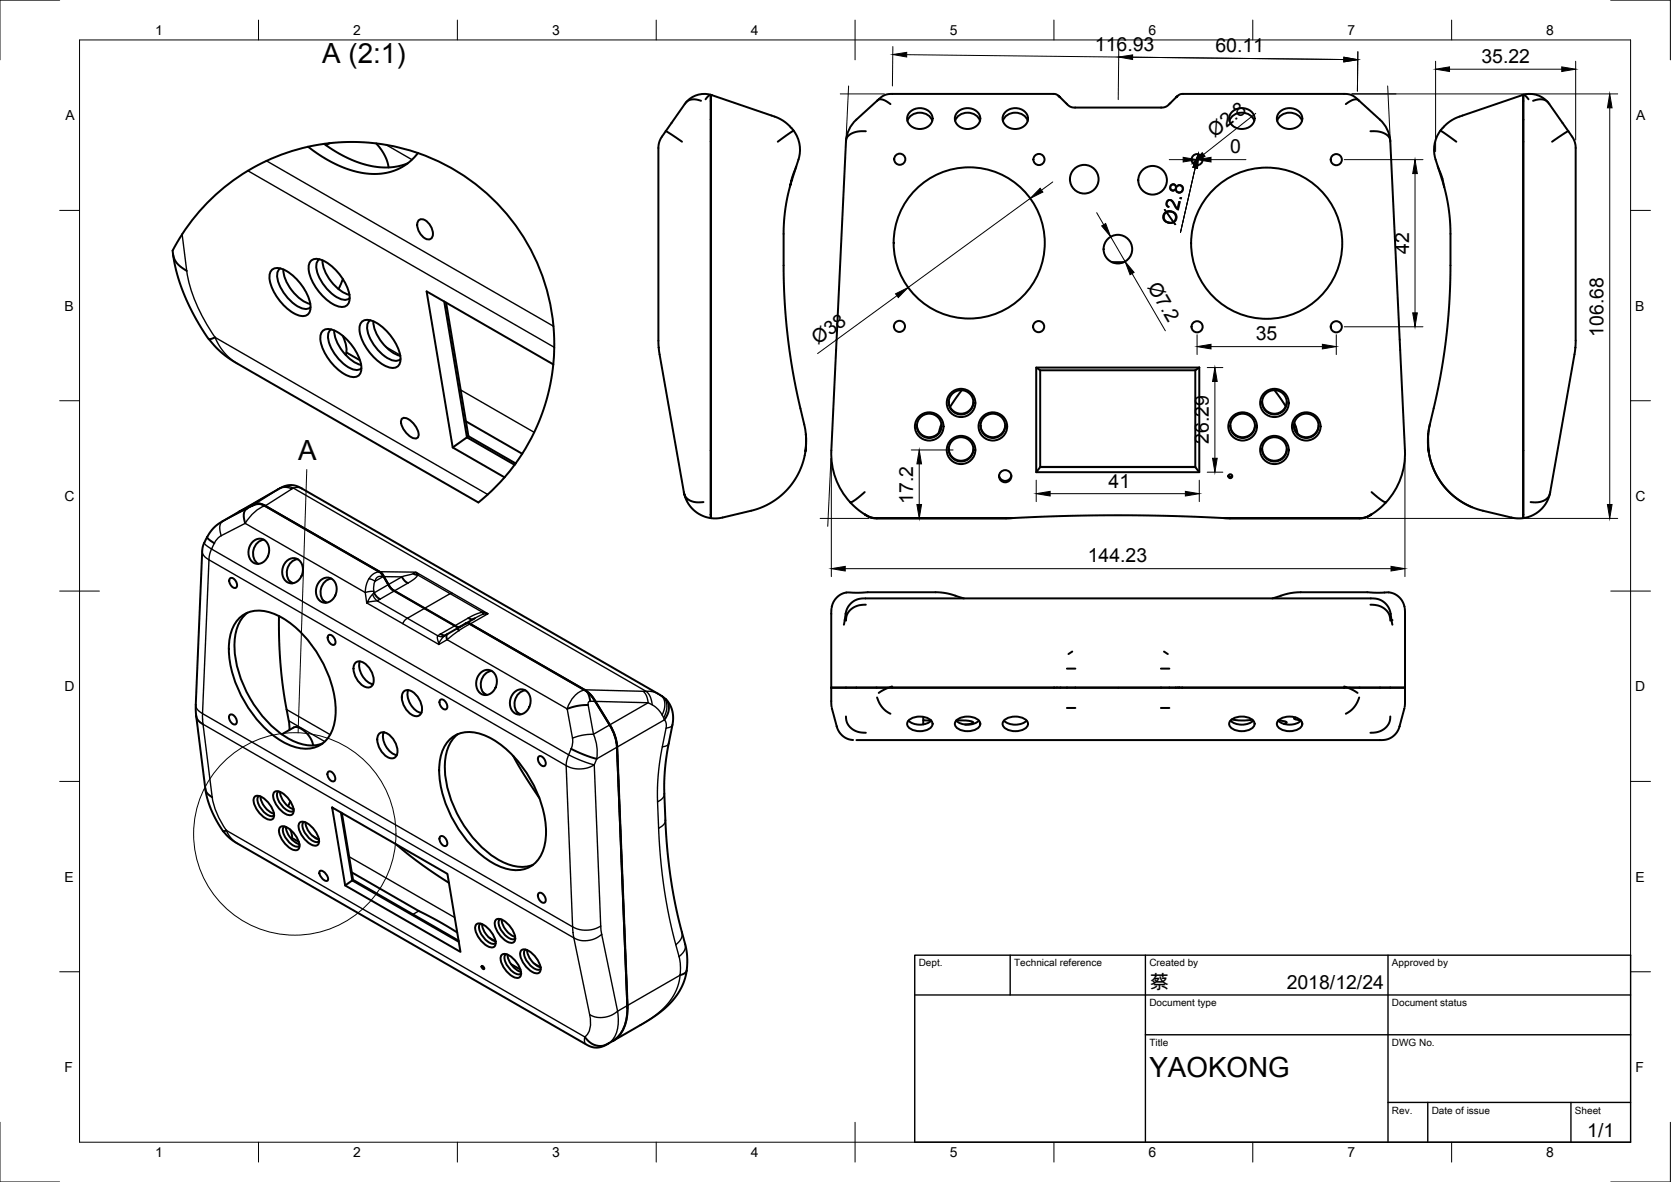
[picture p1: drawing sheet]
<svg xmlns="http://www.w3.org/2000/svg" width="420mm" height="297mm" viewBox="0 0 420 297" stroke-linecap="round" stroke-linejoin="round" font-family="sans-serif">
<!-- layer: S -->
<g fill="none" stroke="#000" stroke-width=".5">
<path d="M77.5 36.9a50.9 50.9 0 0 0-14.1 5.4l-1.1 .6M77.5 36.9l4 2.8 4 2 3.9 1.4 3.8 .6 3.5-.2 3.2-.9 2.8-1.7 2.4-2.4M81.5 36.2l-4 .7M81.5 36.2l2.9 1.9 2.8 1.5 2.7 1.1 2.8 .9 2.7 .4 2.6 .1 2.2-.3 2.3-.8M82.8 36l5.9-.3 5.7 .3a50.9 50.9 0 0 1 10.7 2.5M82.8 36l-.8 .5M82.8 36l-1.3 .2M94.6 36l1.2 1.6 .9 1.5 .7 1.5 .3 1.5M105.1 38.5a50.9 50.9 0 0 1 34.3 47.5l-.3 5.6M167.4 33l-1.4 2.2-.4 1.8v49.5l.3 2.6 6 34.6M167.4 33l4.1 2.6M176.3 25.3l-2.1-.3-.8 .1-.7 .4-5.3 7.5"/>
<path d="M178.7 23.8v106.4M178.7 23.9l-.6 .2-.7 .9M178.7 23.8l.1 .1M178.7 23.8a6 6 0 0 0-6.3 2M178.8 23.9v106.3l2.5-.1 8.4-2 2.8-1 2.5-1.5 2.7-2.3 2.3-2.9 1.6-3.2 .9-3.7M178.8 23.9h.2M179 23.9l15.9 5.5 2.3 1.2 2.4 2.3-4 2.7M199.6 32.9a8.6 8.6 0 0 1 .6 9M212.7 35.6l-3.7 77.6a18 18 0 0 0 4.7 13M217.7 33l-2.1 .1-1.5 .5-1.1 .9-.3 1.1M220.5 25.3l.6-.3h.7l2.1 1.2M220.5 25.3l-5.2 4.8a8 8 0 0 0-2.6 5.5"/>
<path d="M228.2 30.4a3.4 3.4 0 0 1 3.1-2.1 3.4 3.4 0 0 1 3.1 2.1M228.8 28.2a3.5 3.5 0 0 1 5.6 1 3.1 3.1 0 0 1-4.5 3 2.4 2.4 0 0 1-1.1-4zM240.2 30.4a3.4 3.4 0 0 1 3.1-2.1 3.4 3.4 0 0 1 3.1 2.1M240.8 28.2a3.5 3.5 0 0 1 5.6 1 3.1 3.1 0 0 1-4.5 3 2.4 2.4 0 0 1-1.1-4zM252.2 30.4a3.4 3.4 0 0 1 3.1-2.1 3.4 3.4 0 0 1 3.1 2.1M252.8 28.2a3.5 3.5 0 0 1 5.6 1 3.1 3.1 0 0 1-4.5 3 2.4 2.4 0 0 1-1.1-4zM266.2 24.2l.4 .3-.9-.7-.8-.2h-40.9l-1.8 .4-1.7 1.3M266.3 24.2h.1M266.5 24.4h.1M266.5 24.4l2.3 2.2 .7 .3 .9 .1M270.3 27h21.7M295.7 24.5l-2.2 2.1-.7 .3-.9 .1"/>
<path d="M296.1 24.2l-.4 .3 .2-.2M296.2 24.1l1.1-.5h41l1.8 .4 1.7 1.3M309.1 30.4a3.4 3.4 0 0 1 3.2-2.1 3.4 3.4 0 0 1 3.1 2.1M309.8 28.2a3.5 3.5 0 0 1 5.6 1 3.1 3.1 0 0 1-4.6 2.9 2.4 2.4 0 0 1-1-3.9zM321.1 30.4a3.4 3.4 0 0 1 3.2-2.1 3.4 3.4 0 0 1 3.1 2.1M321.8 28.2a3.5 3.5 0 0 1 5.6 1 3.1 3.1 0 0 1-4.6 2.9 2.4 2.4 0 0 1-1-3.9zM341.8 25.3l-.6-.3h-.8l-2 1.2M341.8 25.3l5.2 4.8a8 8 0 0 1 2.6 5.3M344.6 33h1.9l1.5 .5 1.1 .8 .5 1 3.7 77.9a18 18 0 0 1-4.7 13M362.2 32.9a8.6 8.6 0 0 0-.7 9M382.7 23.9l-15.9 5.5-2.3 1.2-2.3 2.3 4 2.7M382.7 23.9l.3-.1v106.4l-2.6-.1-8.3-2-2.8-1-2.6-1.5-2.7-2.3-2.2-2.9-1.6-3.2-.9-3.5"/>
<path d="M383 23.9h-.3M383.1 23.8v106.4M383.1 23.8l-.1 .1M383.1 23.8a6 6 0 0 1 6.2 2M383.1 23.9l.5 .2 .7 .9M385.5 25.3l2-.3 .8 .1 .7 .4 5.3 7.5M394.3 33l-4 2.6M394.3 33l1.5 2.2 .4 1.8-.1 50.3M62.3 42.9a50.9 50.9 0 0 0-18.1 18.7l-.8 1.4 .4 2 1.1 1.6 2 1.5M105.2 55.5a1.68 1.68 0 0 1 2.6 .6l.6 1a2.37 2.37 0 0 1-.1 3 2.56 2.56 0 0 1-3-1.9 2.99 2.99 0 0 1-.1-2.7zM198.6 46.9l-1 4.9-.5 5-.1 11.8 .4 8.1 .6 7.5 1 7.4 3.6 17.6M200.2 41.9l-1.6 5 .6-2.4z"/>
<path d="M361.5 41.9l1.1 2.6 .5 2.5M361.5 41.9l1.6 5.1M363.1 47l1.1 4.9 .5 4.9v11.8l-.3 7.5-.6 7.4-1 7.5-1.4 7.4-1.9 8.3M43.5 64l1.1 5.1 2 5.5 2.8 5.7 3.1 4.9M68.5 67.7a3.8 3.8 0 0 1 4.4 1 12.7 12.7 0 0 1 5.2 8.5 1.96 1.96 0 0 1-2.6 2.2 12.3 12.3 0 0 1-7.8-9.8l.1-.8zM70.5 67.5a2.65 2.65 0 0 0-.6 3.1 11.1 11.1 0 0 0 6.3 7 1.88 1.88 0 0 0 1.9-.4M71.3 67.7a10.4 10.4 0 0 0 6.7 8.7M78.3 65.4a3.8 3.8 0 0 1 4.4 1 12.7 12.7 0 0 1 5.2 8.5 1.96 1.96 0 0 1-2.5 2.2 12.3 12.3 0 0 1-7.8-9.8l.1-.8zM80.3 65.2a2.65 2.65 0 0 0-.6 3.1 11.1 11.1 0 0 0 6.3 7 1.88 1.88 0 0 0 1.9-.4M81.1 65.4a10.4 10.4 0 0 0 6.8 8.7M86.2 70.1l-1.1 2.6M111.7 75.8l5.7 34.1 .4-.3"/>
<path d="M112.2 76.1l5.6 33.5 11.8 6.9M279.6 65.9h3M52.5 85.2l3 3.2 3.4 2.5 61.4 35.4 3.4-3.1 3.2-3.2M54.1 84.8l-1.6 .4M81.2 83.1a3.8 3.8 0 0 1 4.5 .9 12.7 12.7 0 0 1 5.2 8.6 1.96 1.96 0 0 1-2.6 2.1 12.3 12.3 0 0 1-7.8-9.8l.1-.8zM83.3 82.8a2.65 2.65 0 0 0-.6 3.2 11.1 11.1 0 0 0 6.2 6.9 1.88 1.88 0 0 0 2-.4M84 83a10.4 10.4 0 0 0 6.8 8.7M86.2 84.4l.6 1.6 .3 1.4-.2 1.8M87.1 88.6l3.4 1.9M91.1 80.8a3.8 3.8 0 0 1 4.4 .9 12.7 12.7 0 0 1 5.2 8.6 1.96 1.96 0 0 1-2.5 2.1 12.3 12.3 0 0 1-7.8-9.8l.1-.8zM93.1 80.5a2.65 2.65 0 0 0-.6 3.2 11.1 11.1 0 0 0 6.3 6.9 1.88 1.88 0 0 0 1.9-.4M93.9 80.7a10.4 10.4 0 0 0 6.7 8.7"/>
<path d="M139.1 91.6l-31.8-18.4 6.5 39.2 13.1 7.6M139.1 91.6l-1 6-1.5 5.5-2.3 5.5-3 5.4M241.8 98.1l-2.9 4.2M260.5 92.4l1 .7h39M260.5 92.4h41v26.3h-41zM261.5 93.1v24.3l-1 1.3M300.5 93.1v24.3l1 1.3M301.5 92.4l-1 .7M320.5 98.1l2.8 4M396.1 87.3l-6.4 36.9-.6 1-1.1 .7-1.4 .3h-1.7M101 105.4a1.18 1.18 0 0 1 1.7-.1 5.3 5.3 0 0 1 2.6 4.1 .86 .86 0 0 1-1.3 .7 5.3 5.3 0 0 1-3.2-4.3zM113.8 112.4l3.6-2.5 12 6.9"/>
<path d="M117.2 105.9l14.1 8.1M129.4 116.8l-2.5 3.2M129.6 116.5l-.2 .3M131.3 114l-1.7 2.5M202.6 109.2l.1 2.2-.2 2.1zM230.5 106.9a3.1 3.1 0 0 0 3.1 3 3.1 3.1 0 0 0 3.1-3M236.7 106.6l-.6 2.1M238.5 101a3.1 3.1 0 0 0 3.1 3 3.1 3.1 0 0 0 3.1-3M238.5 112.8a3.1 3.1 0 0 0 3.1 3 3.1 3.1 0 0 0 3.1-3M246.5 106.9a3.1 3.1 0 0 0 3.1 3 3.1 3.1 0 0 0 3.1-3M251.2 119.5a1.55 1.55 0 0 0 1.5 1.4 1.55 1.55 0 0 0 1.6-1.4M261.5 117.3h39"/>
<path d="M308.9 119.5l.4 .3 .5-.3M309.3 106.9a3.1 3.1 0 0 0 3.1 3 3.1 3.1 0 0 0 3.1-3M317.3 101a3.1 3.1 0 0 0 3.1 3 3.1 3.1 0 0 0 3.1-3M317.3 112.8a3.1 3.1 0 0 0 3.1 3 3.1 3.1 0 0 0 3.1-3M325.3 106.9a3.1 3.1 0 0 0 3.1 3 3.1 3.1 0 0 0 3.1-3M325.4 106.3l.8 2.7M359.1 109l.2 4.7-.3-2.4zM359.3 114.1l.6 2.3 .8 2.1 1.1 1.9 1.3 1.8 1.5 1.7 1.7 1.4 1.9 1.2 2 1M359.5 106.7l-.3 1.9M359.5 106.7l-.4 2.3M52.1 134.9l-1 2-.2 1.4-1.7 38.8 .1 2.8M52.1 134.9l.4 .6 1.4 1"/>
<path d="M60 128.7l-5.4 3.2-1.4 1.3-1.1 1.7M60 128.7l4.3-2 .8-.1 .8 .2 29.5 16.9 1.1 1.2M60 128.7l4.4-2.1 .9-.1 .9 .4 29.4 16.9 .7 .7 1.8 3 .8 .8 15.7 9 .6 .3 .5-.1M60.1 128.6l11.1-6.3 1.9-.4 1.9 .4 90.9 52.3M62.2 127.8l-.6 .5-.3 .8v1l.4 1.4M63.6 136.1a2.44 2.44 0 0 1 2.9-.4 2.44 2.44 0 0 1 1.2 2.7 2.94 2.94 0 0 1-3.9 3 3.5 3.5 0 0 1-.2-5.3zM65.9 126.8l-1.3-.1-1.3 .5M66.1 126.8l.7 .3M66.4 135.6a3.4 3.4 0 0 0-2.7 2.6 3.4 3.4 0 0 0 1.2 3.5M176.9 126.2h-1.9l-1.5-.4-1-.8-.6-1.3 .9 2.4 1.4 1.9 2.1 1.4 2.4 .8M178.8 130.1l-.1 .1M217.4 123.7l-2.6 2.1-.8 .4h-.3l1.8 1.7 2 1.4"/>
<path d="M217.5 129.3h.1M217.5 129.3l1.5 .7 1.4 .2M217.6 129.3l1.4 .8 1.3 .2 34.2-.1M217.6 129.3l1.4 .7 1.5 .2M254.5 130.2l14-.6 12.6-.1 12.7 .1 14 .6M254.5 130.2h-34.1M307.8 130.2h.1M307.8 130.2h34M344.7 129.3l-1.4 .8-1.3 .2-34.2-.1M344.7 129.3l-1.4 .8-1.5 .1M344.7 129.3l-1.4 .7-1.5 .2M344.8 129.3h-.1"/>
<path d="M344.9 123.7l2.6 2.1 .7 .4h.4l-1.9 1.7-1.9 1.4M383 130.1l.1 .1M389.7 124l-.8 2.2-1.6 2-2 1.3-2.2 .7M57.9 145.3a1.61 1.61 0 0 1 1.4 2.4 1.61 1.61 0 0 1-1.4-2.4zM60.1 155.4a8 8 0 0 1 9.4-.9 28.3 28.3 0 0 1 13.5 16.2 19.8 19.8 0 0 1 .7 12.4 7.2 7.2 0 0 1-9.8 4.5 24.8 24.8 0 0 1-12.8-12 24.3 24.3 0 0 1-3.3-15.7 8.9 8.9 0 0 1 2.3-4.5zM62.2 154a10.3 10.3 0 0 0-3.2 8.8 29.6 29.6 0 0 0 14.1 23.1 9.8 9.8 0 0 0 8 .9M70.1 154.8l.1 6.8 .4 6.5 .8 6.3 1.3 7.2 .1 1.8M72.1 141a2.44 2.44 0 0 1 2.9-.4 2.44 2.44 0 0 1 1.2 2.7 2.94 2.94 0 0 1-3.9 3 3.5 3.5 0 0 1-.2-5.3zM74.8 140.5a3.4 3.4 0 0 0-2.6 2.6 3.4 3.4 0 0 0 1.2 3.5M80.6 145.9a2.44 2.44 0 0 1 2.9-.4 2.44 2.44 0 0 1 1.2 2.7 2.94 2.94 0 0 1-4 3 3.5 3.5 0 0 1-.1-5.3zM82.7 159.6a1.61 1.61 0 0 1 1.4 2.4 1.61 1.61 0 0 1-1.4-2.4zM83.3 145.4a3.4 3.4 0 0 0-2.6 2.6 3.4 3.4 0 0 0 1.2 3.5"/>
<path d="M94.1 149l.6 .9 .9 .7M95.8 144l.7 .9M96.5 144.9l1.1 2M97.6 146.9l.6 .9 .8 .6 15.5 9 .6 .2 .6-.1M97.6 146.9l.7 1 .8 .6M101 145l.7 .9 .8 .6M103.9 144.2l1.1 .3M110.8 159.3l.8 .4 .7-.2M112.6 159.3l-.4 .5 .2 1M114.9 158l.5 .5M114.9 158l-2.7 1.5M116.9 156.8l-2 1.2"/>
<path d="M117 156.8l-2.1 1.2M117 156.7l.5-.1 .6 .2 29.5 17M117 156.7v.1M117.1 156.7l.5-.1 .5 .2 29.5 17 1.6 1.7 4.2 6.6a12 12 0 0 1 1.8 5.6l2.6 65a10.1 10.1 0 0 1-3 8.4l-.8 .5M117.2 156.6l-.2 .2M117.8 155.3l.7 .3 .7-.1M119.4 155.3l-2.3 1.4M121.3 153.9l.3 .4M209.1 152.9l-.1 19.9M212.6 154.3l-.4 2.7M212.6 154.3l.6-1.7 1.1-1.3 1.5-.7 1.8-.2h127.6l1.6 .3 1.3 .7 1.1 1.3 .5 1.6M212.6 154.3h.1"/>
<path d="M217.7 152l-2.1 .2-1.5 .8-1.1 1.3-.3 1.7M242.4 150.4l-3.7-1.2-2.7-.3h-23.1l-1.3 .4-1.2 .8-.8 1.2-.5 1.3M319.9 150.4l3.7-1.2 2.7-.3h22.9l1.3 .3 1.2 .8 .9 1.1 .6 1.5M344.6 152l2.1 .2 1.5 .8 1 1.3 .4 1.7M349.7 154.3l.4 2.7M349.7 154.3h.1M353.2 152.9l.1 19.9M49.3 179.9l2.4 18.5 .5 1 1.2 .9M49.3 179.9l.5 1.1 1.3 1M57.9 179.6a1.61 1.61 0 0 1 1.4 2.4 1.61 1.61 0 0 1-1.4-2.4zM89.4 166.5a2.28 2.28 0 0 1 3 .8 4.7 4.7 0 0 1 1.3 4.8 1.74 1.74 0 0 1-2.8 0 5 5 0 0 1-1.8-5.2zM90.5 166.2a5 5 0 0 0 3.3 5.8"/>
<path d="M101.6 173.7a2.28 2.28 0 0 1 3 .9 4.7 4.7 0 0 1 1.3 4.7 1.74 1.74 0 0 1-2.8 0 5 5 0 0 1-1.8-5.2zM102.6 173.4a5 5 0 0 0 3.3 5.8M106 179l-.2 .1M110.8 175.8a1.61 1.61 0 0 1 1.4 2.4 1.61 1.61 0 0 1-1.4-2.4zM120.9 169.1a2.44 2.44 0 0 1 2.9-.4 2.44 2.44 0 0 1 1.1 2.7 2.94 2.94 0 0 1-3.9 3 3.5 3.5 0 0 1-.1-5.3zM123.6 168.6a3.4 3.4 0 0 0-2.6 2.6 3.4 3.4 0 0 0 1.2 3.5M129.4 173.9a2.44 2.44 0 0 1 2.9-.3 2.44 2.44 0 0 1 1.1 2.7 2.94 2.94 0 0 1-3.9 3 3.5 3.5 0 0 1-.1-5.4zM132.1 173.5a3.4 3.4 0 0 0-2.6 2.6 3.4 3.4 0 0 0 1.2 3.5M147.2 173.4l.3 .3M147.6 173.8l1.1 1 .9 1.5M147.6 173.8l.5 1 .3 1.4M147.9 177.2l-2.8 .2-2.5 .7"/>
<path d="M148.1 174.2l1.6 2.1M149.6 176.3l3.7 5.9a11.8 11.8 0 0 1 1.8 5.5l2.6 65a10.2 10.2 0 0 1-3 8.5l-2.5 1.5-1.3 .5h-1.6l-1.5-.5-88.3-50.9-1.8-1.3-1.6-1.6M165.9 174.6h.1M166 174.7l.4 .2M166.4 174.9l.9 .7M166.4 174.9h.1M167.3 175.6l.7 1.1 .2 1.3-.3 1.4-.8 1.5M167.3 175.6l.8 .9 .6 1.2 .4 1.2 .2 1.5-.2 1.5-1.5 8-.5 5.4-.1 4 .7 13.3 .6 5.9 1 6.2 1.3 6.3 1.9 7 .3 2.5-.2 3.6-.5 .5-1.1 .5M209 172.8h.1M209 172.9h.1M209 172.9l.1 4.7M209 172.8h87.5"/>
<path d="M209 172.9h144.3M209.1 172.8l-.1 .1M209.2 177.9l1.2 4.6M220.5 175.3l.6 1.4 .7 1.1 1 .9 1.1 .7M223.3 172.9l-2.4 1.2M224.3 172.5l-.7 .3M265.8 172.8h.1M268.3 168h2.1M268.3 177.9h2.1M269.6 163.7l-.9 .7M291.9 168h2.1M291.9 177.9h2.1"/>
<path d="M292.7 163.7l.9 .7M296.5 172.8h56.8M296.5 172.8h.1M338 172.5l.7 .3M338.9 172.9l2.4 1.2M341.8 175.3l-.6 1.3-.8 1.2-.8 .8-1.2 .8M353.1 177.9l-1.2 4.6M353.2 172.8l.1 .1M353.3 172.8h.1M353.3 172.9h.1M353.3 172.9l-.1 4.8M51.6 198.3l.6 2.5 .9 2.6 1.4 2.9 1.6 2.6"/>
<path d="M69 199a2.5 2.5 0 0 1 3 1.1l1 1.2a2.93 2.93 0 0 1 .5 3.3 2.5 2.5 0 0 1-3-1l-1-1.2a2.93 2.93 0 0 1-.5-3.4zM70 198.9a1.92 1.92 0 0 0 .1 2.4 4.8 4.8 0 0 0 3.1 2.7l.6-.3M70.4 199a5.2 5.2 0 0 0 3.4 4.3M70.9 184.5l3-1.7h1.1l1.3 .7 1.2 1.2 .8 1.3 .4 1.3M82.6 193.9a1.61 1.61 0 0 1 1.4 2.4 1.61 1.61 0 0 1-1.4-2.4zM95.4 184.3a2.28 2.28 0 0 1 3 .9 4.7 4.7 0 0 1 1.3 4.7 1.74 1.74 0 0 1-2.8 0 5 5 0 0 1-1.8-5.2zM96.5 184a5 5 0 0 0 3.3 5.8M96.6 184.1l-.2 .1M113 185.9a8 8 0 0 1 9.4-.9 28.3 28.3 0 0 1 13.5 16.2 19.8 19.8 0 0 1 .7 12.4 7.2 7.2 0 0 1-9.9 4.6 24.8 24.8 0 0 1-12.8-12.1 24.3 24.3 0 0 1-3.2-15.7 8.9 8.9 0 0 1 2.3-4.5zM115.1 184.5a10.3 10.3 0 0 0-3.3 8.8 29.6 29.6 0 0 0 14.2 23.1 9.8 9.8 0 0 0 8 .9M129 190l2.7 4.5 3.9 6M135.5 190.1a1.61 1.61 0 0 1 1.4 2.4 1.61 1.61 0 0 1-1.4-2.4z"/>
<path d="M143.6 188.2l3.4 1.5 3 1M153.3 182.2a12 12 0 0 1 1.8 5.6M210.4 182.5h.1M210.4 182.5l.6 1.4 .9 1.1 1.2 .7 1.4 .3M212.7 180l.3 1.7 1.1 1.3 1.5 .9 2.1 .2M228.4 181.1a4.5 4.5 0 0 1 5.8 0 1.4 1.4 0 0 1-.9 2.2 4.3 4.3 0 0 1-5.1-1l-.1-.4zM228.4 181.1a4.5 4.5 0 0 0 5.8 0M232.1 180.1v1.9M232.1 181l2 .1M240.4 181.1a4.5 4.5 0 0 1 5.8 0 1.4 1.4 0 0 1-.9 2.2 4.3 4.3 0 0 1-5.1-1l-.1-.4zM240.4 181.1a4.5 4.5 0 0 0 5.8 0M240.4 181.1l.6-.1a8.3 8.3 0 0 1 3.7 .5l-.5 .4-1.5 .2"/>
<path d="M252.4 181.1a4.5 4.5 0 0 1 5.8 0 1.4 1.4 0 0 1-.9 2.2 4.3 4.3 0 0 1-5.1-1l-.1-.4zM252.4 181.1a4.5 4.5 0 0 0 5.8 0M309.4 181.1a4.5 4.5 0 0 1 5.7 0 1.4 1.4 0 0 1-.8 2.2 4.3 4.3 0 0 1-5.2-1v-.4zM309.4 181.1a4.5 4.5 0 0 0 5.7 0M309.7 180.8l2.5 .3 2.7-.2M321.4 181.1a4.5 4.5 0 0 1 5.7 0 1.4 1.4 0 0 1-.8 2.2 4.3 4.3 0 0 1-5.2-1v-.4zM321.4 181.1a4.5 4.5 0 0 0 5.7 0M321.4 181.1l1.5 .1 .6 .3-.7 .4M325.7 180.3l-.3 .2 .1 .2 1.5 .3M349.6 180l-.3 1.7-1.1 1.3-1.5 .9-2.1 .2M351.9 182.5h.1M351.9 182.5l-.6 1.4-1.1 1.2-1.3 .7-1.5 .2h-132.1"/>
<path d="M56.9 208.7l-.8 .2M64.1 200.2a2.5 2.5 0 0 1 3 1.1l.9 1.2a2.93 2.93 0 0 1 .6 3.3 2.5 2.5 0 0 1-3-1.1l-1-1.2a2.93 2.93 0 0 1-.5-3.3zM65.1 200a1.92 1.92 0 0 0 .1 2.5 4.8 4.8 0 0 0 3.1 2.6l.6-.2M65.5 200.2a5.2 5.2 0 0 0 3.4 4.3M70.5 207.9a2.5 2.5 0 0 1 3 1l.9 1.2a2.93 2.93 0 0 1 .6 3.4 2.5 2.5 0 0 1-3-1.1l-1-1.2a2.93 2.93 0 0 1-.5-3.3zM71.5 207.7a1.92 1.92 0 0 0 .1 2.5 4.8 4.8 0 0 0 3.1 2.6l.6-.2M71.9 207.8a5.2 5.2 0 0 0 3.4 4.3M73 208.5l.4 1.6-.1 .8M73 201.4l-.6 1.2M73.4 210.6l1.7 1M75.4 206.7a2.5 2.5 0 0 1 3 1.1l1 1.2a2.93 2.93 0 0 1 .5 3.3 2.5 2.5 0 0 1-3-1.1l-1-1.2a2.93 2.93 0 0 1-.5-3.3zM76.4 206.5a1.92 1.92 0 0 0 .1 2.5 4.8 4.8 0 0 0 3.1 2.6l.6-.2"/>
<path d="M76.8 206.7a5.2 5.2 0 0 0 3.4 4.3M80.4 218.9a1.52 1.52 0 0 1 1.8 1 1.01 1.01 0 0 1 0 1.5 2.21 2.21 0 0 1-1.8-2.5zM83.5 202.9l29 16.7 3.3 19.6-29-16.7zM85.7 204.2l2.9 17 .2-.1M86 204.3l2.8 16.8 26.5 15.3M88.5 219.2l26.5 15.1M99.6 212.2l6.1 4.8 7.2 4.9M110.8 210.1a1.61 1.61 0 0 1 1.4 2.5 1.61 1.61 0 0 1-1.4-2.5zM86.8 222.5l1.8-1.3 26.8 15.5M119.8 232.3a2.5 2.5 0 0 1 3 1l1 1.3a2.93 2.93 0 0 1 .5 3.3 2.5 2.5 0 0 1-3-1.1l-1-1.2a2.93 2.93 0 0 1-.5-3.3zM120.8 232.1a1.92 1.92 0 0 0 .1 2.5 4.8 4.8 0 0 0 3.1 2.6l.6-.2M121.2 232.2a5.2 5.2 0 0 0 3.4 4.4"/>
<path d="M124.7 231.1a2.5 2.5 0 0 1 3 1.1l1 1.2a2.93 2.93 0 0 1 .5 3.3 2.5 2.5 0 0 1-2.9-1l-1-1.3a2.93 2.93 0 0 1-.6-3.3zM125.8 231a1.92 1.92 0 0 0 0 2.4 4.8 4.8 0 0 0 3.1 2.7l.7-.3M126.1 231.1a5.2 5.2 0 0 0 3.4 4.3M126.2 239.9a2.5 2.5 0 0 1 3 1.1l1 1.2a2.93 2.93 0 0 1 .5 3.3 2.5 2.5 0 0 1-3-1l-1-1.2a2.93 2.93 0 0 1-.5-3.4zM127.2 239.8a1.92 1.92 0 0 0 .1 2.4 4.8 4.8 0 0 0 3.1 2.7l.6-.3M127.6 239.9a5.2 5.2 0 0 0 3.4 4.3M131.1 238.8a2.5 2.5 0 0 1 3 1.1l1 1.2a2.93 2.93 0 0 1 .5 3.3 2.5 2.5 0 0 1-3-1.1l-.9-1.2a2.93 2.93 0 0 1-.6-3.3zM132.1 238.6a1.92 1.92 0 0 0 .1 2.5 4.8 4.8 0 0 0 3.1 2.6l.7-.2M132.5 238.8a5.2 5.2 0 0 0 3.4 4.3M135.5 224.4a1.61 1.61 0 0 1 1.4 2.4 1.61 1.61 0 0 1-1.4-2.4zM121.1 242.8l.4 .1 .3 .6-.5-.1zM128.5 242.3l2.4 1.4"/>
<path d="M157.7 252.6v.8M172.7 243.9l-.6 2.4-1 2.3-1.5 2.2-1.8 2.1-2 1.6-2.3 1.6-9.4 5.5M147 260.6l1.4 1.4 1.6 .7 1.5 .1 1.6-.7"/>
<circle cx="226.2" cy="40" r="1.4"/>
<circle cx="261.2" cy="40.1" r="1.4"/>
<circle cx="272.6" cy="45" r="3.6"/>
<circle cx="289.8" cy="45.3" r="3.6"/>
<circle cx="301" cy="40.1" r="1.4"/>
<circle cx="336" cy="40.1" r="1.4"/>
<circle cx="243.7" cy="61" r="19"/>
<circle cx="281.1" cy="62.6" r="3.6"/>
<circle cx="318.5" cy="61.1" r="19"/>
<circle cx="226.2" cy="82" r="1.4"/>
<circle cx="261.2" cy="82.1" r="1.4"/>
<circle cx="301" cy="82.1" r="1.4"/>
<circle cx="336" cy="82.1" r="1.4"/>
<circle cx="233.6" cy="107" r="3.1"/>
<circle cx="233.7" cy="107.2" r="3.6"/>
<circle cx="241.6" cy="101.1" r="3.1"/>
<circle cx="241.6" cy="112.9" r="3.1"/>
<circle cx="241.7" cy="113.1" r="3.6"/>
<circle cx="241.7" cy="101.3" r="3.6"/>
<circle cx="249.6" cy="107" r="3.1"/>
<circle cx="249.7" cy="107.2" r="3.6"/>
<circle cx="252.7" cy="119.7" r="1.54"/>
<circle cx="309.3" cy="119.7" r=".5"/>
<circle cx="312.4" cy="107" r="3.1"/>
<circle cx="312.5" cy="107.2" r="3.6"/>
<circle cx="320.4" cy="101.1" r="3.1"/>
<circle cx="320.4" cy="112.9" r="3.1"/>
<circle cx="320.5" cy="101.3" r="3.6"/>
<circle cx="320.5" cy="113.1" r="3.6"/>
<circle cx="328.4" cy="107" r="3.1"/>
<circle cx="328.5" cy="107.2" r="3.6"/>
</g>
<g fill="#000">
<circle cx="212.4" cy="155.8" r=".25"/>
<circle cx="349.9" cy="155.8" r=".25"/>
<circle cx="339.2" cy="172.9" r=".25"/>
</g>
<g fill="none" stroke="#000" stroke-width=".35">
<path d="M97.1 36.4l6.5 3.7M45.8 58.9l1.1 9.2a39.7 39.7 0 0 0 7.2 16.7M62.3 42.9l77.1 44.4M67 40.4l72.2 41.6M54.1 84.8l1 2.1 1.3 1.8 1.6 1.5 1.7 1.2M54.1 84.8l68.5 39.5M97 87.2l3.6 2M115.8 98l18.5 10.6M51.4 136.4l.2 .4 .9 .7a.64 .64 0 0 1 .6 .5 .64 .64 0 0 1-.2 .7l-.4 2-1.3-1.1-.4-1.2M55.6 134.6l-1.1 1-1.3 2.4 89.8 51.7 .9-2.4v-1.8M56.1 130.9l-.2 .1M56.1 130.9l-.5 .5-.3 .8v1l.3 1.4"/>
<path d="M60.2 128.6l-4.1 2.3M61.7 131.5l30.1 17.4 .3-1.9 .7-1.6M61.7 131.5l-6.1 3.1M66.6 127.1a10.1 10.1 0 0 0-4.9 4.4M66.8 127.1l28.8 16.6h-.2M66.8 127.1h-.2M69.9 123l-6.8 4.3-7 3.6M69.9 123l1.7-.5 1.8 .4-6.6 4.2M69.9 123l-9.6 5.5M69.9 123h.1M70.4 122.7l1.7-.5 1.7 .5 1.2-.2 .9 .3M73.4 122.9l.4-.2 88.7 51h-.8"/>
<path d="M72.7 145.9l1.1 .6M81.2 150.8l1.1 .6M94 148.6l.1 .4M94.1 149l-.2 .1a.85 .85 0 0 0 .3 1.2l.6 .7-2.6 .5 1.5-2.1M95.3 143.7l-1.2 .4-1 .9a.35 .35 0 0 0-.2 .5 .35 .35 0 0 0 .5 .1l.4 .2a.37 .37 0 0 0 .5 .2 .37 .37 0 0 0 .2-.5l.7-.6h1M95.8 143.7l.4 .7M95.8 143.7l8.8 .1-.9 .4-2.7 .8-4.4-.1M95.8 143.7h-.2l.3 .4M96 144.3l.2 .6M96.3 144.6v.3h-.1M96.5 144.9l-2.2 1.2-.4 1.4 .1 1.1M96.5 144.9h.1"/>
<path d="M97.6 146.9l-3.5 2.1M97.6 146.9h.1M99.1 148.5l-4.3 2.5 7.6 4.4-.7 .5-.4 .8-9.1-5.2-.4-2.6 2.2-.3M99.2 148.5l4.5-2.6 .9-.8 .4-.6 8.2 4.7-6.4 3.7M101 145l-3.3 1.9M101.3 156.7l9 5.3 2.1-1.2M105 144.5l-.4-.7 9 5.2M106.7 152.9l-4.3 2.5 7.7 4.4 4.2-2.5M112.2 159.5l-1 .5-1.2-.2v.6l.3 1.6 .5-1.1 1-1.1M117.5 156.6l-.6 .2M117.7 156.6l.6 .1-.1 .1M118.1 156.8l-2.7 1.7-3 2.3"/>
<path d="M118.4 156.7l28.8 16.7M119.4 155.4l1.9-1 1.4-.2-4.3 2.5-1-.1M121.3 153.9l1.4 .3-9.1-5.2-.3 .1-.1 .1 8.1 4.7-2.3 .8-4.6 2.5M49.2 177.1l.4 1.1 1.3 1.1M50.9 179.3l1.6-38.6 89.9 51.7 .4-2.3a.33 .33 0 0 1 .2-.4 .33 .33 0 0 1 .4 .2l3.2 1.4 2.8 .9-1.7 .8-1.9 .2-1.8-.1-1.6-.7 1.6 40.5 1.7 .7 1.8 .2 1.9-.3 1.6-.8M50.9 179.3l93.1 53.6 .1 1.4M50.9 179.3v1.4M72.1 178.3l10.9 6.3M112.4 160.8l30.2 17.3M121.5 174l1 .6M130 178.9l1 .6M142.6 178.1l1.3 7.4"/>
<path d="M146.9 173.4a6.7 6.7 0 0 0-4.3 4.7M147.2 173.4l14.5 .3 .8 1.1 .5 1.8-13.3-.3M147.2 173.4h-.2M149.6 176.3h-1.5l-.2 .5 1.3 7.7 4.1-2.3M149.7 176.3h-.1M164 177.1l-1-.5-9.6 5.5M165.5 174.3l-1.4-.5-1.6-.1 .9 1.1 .5 1.7a1.64 1.64 0 0 0 1 1.3l1.6 1.9M166 174.6l.8 .8 .3 1.2v1.4l-.6 1.7M166.4 174.9l.8 .8 .4 1v1.4l-.3 1.4a1.08 1.08 0 0 0-.2 1.4M166.5 179.7l.4 .7M50.9 180.7h.1M50.9 180.7l.2 1.3"/>
<path d="M72.6 181.1l9.1 5.3M143.9 185.5l2.6-.8 2.7-.2a11.4 11.4 0 0 1 .8 6.2M155.1 187.7l-5.1 3-.6 1.5 1.6 40.5M167.1 180.9l-11.9 6.8M167.1 180.9l.4 1.1v1M168.1 186.9l-.3 .4-.8 .3a.79 .79 0 0 0-.7 1.1l-.8 6.4-.2 6.4 1.3-.9 .4-1.1M169.1 182.2l-.5 .5-1.1 .3-1 4.7M56.9 208.7a20.1 20.1 0 0 1-3.5-8.4l-2.3-18.3 93.2 53.7 4 19.3M56.9 208.7l1.2 2 1.6 1.3M56.9 208.7l90.1 51.9M78.4 209.9l1.8 1M87.8 215.3l26.5 15.3"/>
<path d="M165.3 201.5l.3 6.6M167.3 206.1l-.4 1.1-1.3 .9 .4 6.3 1.4 11.6 1.2 5.8 1.3 5.6M105.3 228.9l-1.5 .9M122.8 235.5l1.8 1M144.1 234.3h.1M144.1 234.3a1.46 1.46 0 0 0 1.1 1.8l1.5 .3 1.8-.2 1.4-.5 1.4-.9M151 232.7l.3 2.1M151.3 234.8l4 19.3M171.5 234.3v.8l-.2 .8-1.4 1.5 .8 3M172.3 237.3v.8l-.2 .7-1.4 1.6M134.1 242l1.8 1M148.3 255a5.3 5.3 0 0 1-1.3 5.6"/>
<path d="M155.3 254.1a8.8 8.8 0 0 1-1.6 7.6l-.9 .6M155.3 254.1l-1.6 1.1-1.8 .5-1.9-.1-1.7-.6M157.7 252.6l-2.4 1.5M170.7 240.4l.4 2.5-.1 2.2M171 245.1l-.3 1.7-.6 1.8-.8 1.7-1.1 1.6-3.1 3-4.1 2.7M171 245.1l-13.2 7.6M147 260.6v1.2l.4 .7"/>
</g>
<circle cx="96" cy="144.2" r=".17" fill="#000"/>
<!-- layer: Border -->
<g fill="none" stroke="#000" stroke-width=".25">
<path d="M15 0h-15v15M20 10h390v277h-390zM65 5v5M115 5v5M165 5v5M215 5v10M265 5v5M315 5v5M365 5v5M405 0h15v15M15 52.9h5M410 52.9h5"/>
<path d="M15 100.7h5M410 100.7h5M15 148.5h10M405 148.5h10M15 196.4h5M410 196.4h5M15 244.2h5M410 244.2h5M0 282v15h15M65 287v5M115 287v5M165 287v5"/>
<path d="M215 282v10M265 287v5M315 287v5M365 287v5M420 282v15h-15"/>
</g>
<!-- layer: TitleBlock -->
<path d="M230 240h180v47h-180zM230 250h180M254 240v10M288 240v47M349 240v47M288 260h122M349 277h61M359 277v10M395 277v10" fill="none" stroke="#000" stroke-width=".35"/>
<!-- layer: l -->
<g fill="none" stroke="#000" stroke-width=".25">
<path d="M77.1 118l-2.1 66.1"/>
<circle cx="74.1" cy="209.6" r="25.4"/>
</g>
<!-- layer: Dimensions -->
<g fill="none" stroke="#000" stroke-width=".25">
<path d="M224.5 11.7l-.1 9.9M228 13.7l109.9 1.3M281.3 12.3l-.1 12.7M341.4 13l-.1 9.9M361 15.4v22.7M364.5 17.4h28.2M396.2 15.4v19.8M211.3 23.6h11.1M213.4 21.6l-.7 13.4M315.8 28.5l-13.2 10.3M339.9 23.6h66.9M348.9 21.6l.6 13.4"/>
<path d="M404.8 27.1v99.7M259 49.9l-30.7 22.3M264.7 45.7l-2.8 2.1M275.8 53.4l1.7 3.1M279.3 59.5l3.6 6.2M294 40.1h3.5M300.5 42.2l-3.7 16.2M304.5 40.1h8.8M338 40.1h19.8M355.8 43.6v35M225.5 74.3l-19.9 14.6M284.7 68.7l8.3 14.4"/>
<path d="M301 84.1v5M303.5 92.4h4M304.5 87.1h28M305.5 95.9v19.3M336 84.1v5M338 82.1h19.8M208.9 115.2l-.8 17.1M209 115.2v29.7M229.1 113.1h10.5M231.1 116.6v10.2M303.5 118.7h4M353.3 115.2v29.7"/>
<path d="M206.2 130.3h12.3M229.9 130.3h3.2M260.5 120.7v5.4M264 124.1h34M301.5 120.7v5.4M343.8 130.3h63M212.5 142.9h137.3"/>
</g>
<g fill="#000" stroke="#000" stroke-width=".25">
<path d="M224.5 13.7l3.5-.5v1.1zM281.3 14.3l3.5-.5v1.2zM337.9 14.4l3.5 .6-3.5 .5zM361 17.4l3.5-.6v1.2zM392.7 16.8l3.5 .6-3.5 .6zM297.5 39.5l3.5 .6-3.5 .6zM302.3 38.4l.7 .9-3.1 1.7zM301 40.1l3.5-.6v1.2zM404.8 23.6l.5 3.5h-1.1zM261.5 47.3l.7 1-3.2 1.6zM277 56.8l1-.6 1.3 3.3zM301.3 38.8l-.2 3.5-1.1-.3z"/>
<path d="M355.8 40.1l.6 3.5h-1.2zM225.2 73.8l3.1-1.6-2.4 2.6zM282.9 65.7l2.3 2.8-1.1 .5zM355.2 78.6h1.2l-.6 3.5zM301 87.1l3.5-.6v1.2zM305.5 92.4l.6 3.5h-1.2zM332.5 86.5l3.5 .6-3.5 .6zM231.1 113.1l.6 3.5h-1.2zM304.9 115.2h1.2l-.6 3.5zM230.5 126.8h1.2l-.6 3.5zM260.5 124.1l3.5-.6v1.1zM298 123.5l3.5 .6-3.5 .5z"/>
<path d="M404.2 126.8h1.1l-.5 3.5zM209 142.9l3.5-.6v1.2zM349.8 142.3l3.5 .6-3.5 .6z"/>
</g>
<g font-size="7">
<text x="81" y="16">A (2:1)</text>
<text x="75" y="115.5">A</text>
<text x="289" y="270.5">YAOKONG</text>
</g>
<g font-size="4.9">
<text x="275.3" y="12.7" transform="rotate(1 275.3 12.7)">116.93</text>
<text x="305.6" y="13" transform="rotate(1 305.6 13)">60.11</text>
<text x="372.5" y="15.8">35.22</text>
<text x="305.4" y="34.6" transform="rotate(-38 305.4 34.6)">Ø2.8</text>
<text x="309.3" y="38.6">0</text>
<text x="295.5" y="56.8" transform="rotate(-77 295.5 56.8)">Ø2.8</text>
<text x="354.3" y="63.7" transform="rotate(-90 354.3 63.7)">42</text>
<text x="288.5" y="72.1" transform="rotate(60 288.5 72.1)">Ø7.2</text>
<text x="205.7" y="86.8" transform="rotate(-36 205.7 86.8)">Ø38</text>
<text x="315.8" y="85.5">35</text>
<text x="403.2" y="84.6" transform="rotate(-90 403.2 84.6)">106.68</text>
<text x="303.9" y="111.6" transform="rotate(-90 303.9 111.6)">26.29</text>
<text x="278.7" y="122.6">41</text>
<text x="229.6" y="126.6" transform="rotate(-90 229.6 126.6)">17.2</text>
<text x="273.5" y="141.3">144.23</text>
<text x="289" y="248.5">蔡</text>
<text x="323.5" y="248.5">2018/12/24</text>
<text x="399.1" y="285.6">1/1</text>
</g>
<g font-size="3.5">
<text x="39" y="8.8">1</text>
<text x="88.8" y="8.8">2</text>
<text x="138.8" y="8.8">3</text>
<text x="188.7" y="8.8">4</text>
<text x="238.8" y="8.8">5</text>
<text x="288.7" y="8.8">6</text>
<text x="338.8" y="8.8">7</text>
<text x="388.8" y="8.8">8</text>
<text x="16.4" y="30.2">A</text>
<text x="411.4" y="30.2">A</text>
<text x="16.2" y="78">B</text>
<text x="411.2" y="78">B</text>
<text x="16.2" y="125.9">C</text>
<text x="411.2" y="125.9">C</text>
<text x="16.2" y="173.7">D</text>
<text x="411.2" y="173.7">D</text>
<text x="16.2" y="221.5">E</text>
<text x="411.2" y="221.5">E</text>
<text x="16.2" y="269.4">F</text>
<text x="411.2" y="269.4">F</text>
<text x="39" y="290.8">1</text>
<text x="88.8" y="290.8">2</text>
<text x="138.8" y="290.8">3</text>
<text x="188.7" y="290.8">4</text>
<text x="238.8" y="290.8">5</text>
<text x="288.7" y="290.8">6</text>
<text x="338.8" y="290.8">7</text>
<text x="388.8" y="290.8">8</text>
</g>
<g font-size="2.5">
<text x="231" y="242.8">Dept.</text>
<text x="255" y="242.8">Technical reference</text>
<text x="289" y="242.8">Created by</text>
<text x="350" y="242.8">Approved by</text>
<text x="289" y="252.8">Document type</text>
<text x="350" y="252.8">Document status</text>
<text x="289" y="262.8">Title</text>
<text x="350" y="262.8">DWG No.</text>
<text x="350" y="279.8">Rev.</text>
<text x="360" y="279.8">Date of issue</text>
<text x="396" y="279.8">Sheet</text>
</g>
</svg>
